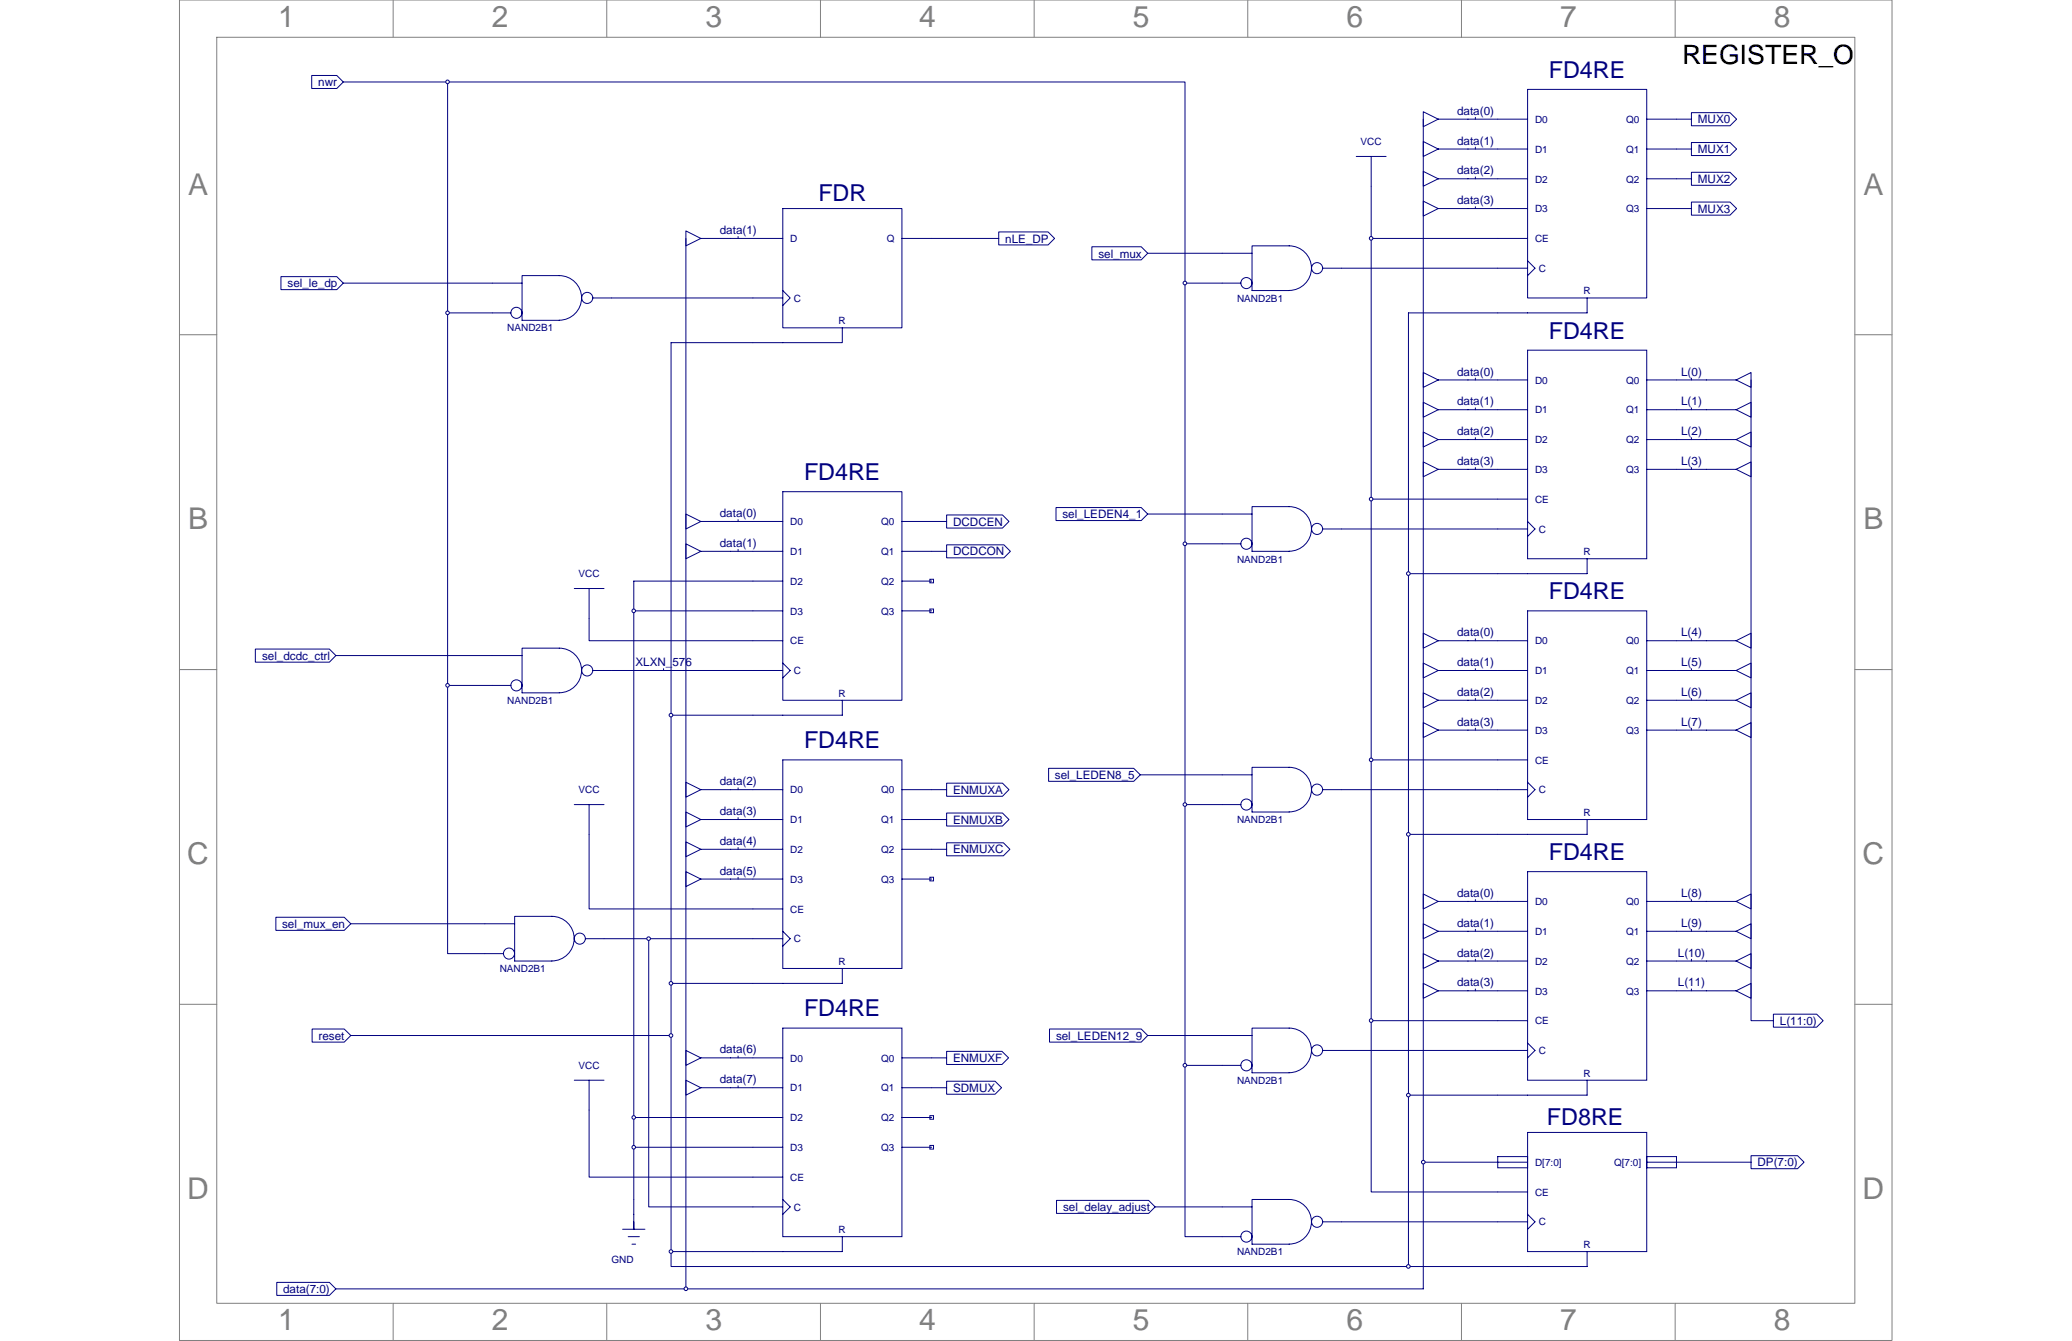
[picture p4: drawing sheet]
<svg xmlns="http://www.w3.org/2000/svg" width="432mm" height="279mm" viewBox="0 0 432 279" stroke-linecap="round" stroke-linejoin="round" font-family="sans-serif">
<g fill="none" stroke="#808080" stroke-width=".21">
<path d="M37.4 0h356.9v279.3h-356.9zM45.2 7.8h341.3v263.7h-341.3zM81.9 0v7.8M126.4 0v7.8M171 0v7.8M215.5 0v7.8M260 0v7.8M304.6 0v7.8M349.1 0v7.8M37.4 69.7h7.8M386.5 69.7h7.8M37.4 139.5h7.8"/>
<path d="M386.5 139.5h7.8M37.4 209.3h7.8M386.5 209.3h7.8M81.9 271.5v7.8M126.4 271.5v7.8M171 271.5v7.8M215.5 271.5v7.8M260 271.5v7.8M304.6 271.5v7.8M349.1 271.5v7.8"/>
</g>
<g fill="none" stroke="#000080" stroke-width=".21">
<path d="M65 15.7h5.2l1.3 1.4-1.3 1.3h-5.2zM296.6 23.3l3.1 1.5-3.1 1.6zM296.6 29.5l3.1 1.6-3.1 1.5zM296.6 35.7l3.1 1.6-3.1 1.5zM299.7 24.8h12.4M299.7 37.3h12.4M299.7 31.1h12.4M307.5 24.4v.4M307.5 30.6v.5M307.5 36.9v.4M349.4 24.8h3.1M349.4 37.3h3.1"/>
<path d="M349.4 31.1h3.1M239.2 52.8h15.5M296.6 41.9l3.1 1.6-3.1 1.5zM299.7 43.5h12.4M307.5 43.1v.4M349.4 43.5h3.1M296.6 77.6l3.1 1.6-3.1 1.5zM299.7 79.2h18.6M307.5 78.8v.4M318.3 73h24.9v43.4h-24.9zM343.2 79.2h18.6M352.5 78.8v.4"/>
<path d="M361.8 79.2l3.1-1.6v3.1zM364.9 79.2v133.5h4.7M296.6 83.8l3.1 1.6-3.1 1.5zM296.6 90l3.1 1.6-3.1 1.5zM296.6 96.2l3.1 1.6-3.1 1.5zM299.7 85.4h18.6M299.7 91.6h18.6M299.7 97.8h18.6M307.5 85v.4M307.5 91.2v.4M307.5 97.4v.4M343.2 85.4h18.6"/>
<path d="M343.2 91.6h18.6M343.2 97.8h18.6M352.5 85v.4M352.5 91.2v.4M352.5 97.4v.4M361.8 85.4l3.1-1.6v3.1zM361.8 91.6l3.1-1.6v3.1zM361.8 97.8l3.1-1.6v3.1zM142.9 107.1l3.1 1.5-3.1 1.6zM142.9 113.3l3.1 1.6-3.1 1.5zM146 108.6h6.3M146 114.9h17.1"/>
<path d="M153.8 114.5v.4M156.9 108.6h6.2M163.1 102.4h24.9v43.5h-24.9zM188 108.6h9.3M188 114.9h9.3M197.3 107.3h11.6l1.4 1.3-1.4 1.4h-11.6zM197.3 113.5h11.9l1.4 1.4-1.4 1.3h-11.9zM239.2 107.1h15.5M312.1 110.2h6.2M312.1 104h6.2M318.3 108.6l1.6 1.6-1.6 1.6M330.8 116.4v3.1h-18.7"/>
<path d="M70 136.6h32.6M132.1 127.3h31M156.9 139.7h6.2M156.9 133.5h6.2M163.1 121.1h-31v111.7h31M163.1 138.2l1.6 1.5-1.6 1.5M188 121.1h6.2M188 127.3h6.2M193.8 120.7h.7v.7h-.7zM193.8 126.9h.7v.8h-.7zM296.6 131.9l3.1 1.6-3.1 1.5zM296.6 138.2l3.1 1.5-3.1 1.5z"/>
<path d="M299.7 139.7h18.6M299.7 133.5h18.6M307.5 133.1v.4M307.5 139.3v.4M318.3 127.3h24.9v43.5h-24.9zM343.2 139.7h18.6M343.2 133.5h18.6M352.5 133.1v.4M352.5 139.3v.4M361.8 133.5l3.1-1.6v3.1zM361.8 139.7l3.1-1.5v3zM163.1 158.3h24.9v43.5h-24.9z"/>
<path d="M175.5 145.9v3.1h-18.6M296.6 144.4l3.1 1.5-3.1 1.6zM296.6 150.6l3.1 1.5-3.1 1.6zM299.7 145.9h18.6M299.7 152.1h18.6M307.5 145.5v.4M307.5 151.7v.4M312.1 158.3h6.2M343.2 145.9h18.6M343.2 152.1h18.6M352.5 145.5v.4M352.5 151.7v.4"/>
<path d="M361.8 145.9l3.1-1.5v3.1zM361.8 152.1l3.1-1.5v3.1zM142.9 163l3.1 1.5-3.1 1.6zM142.9 169.2l3.1 1.6-3.1 1.5zM142.9 175.4l3.1 1.6-3.1 1.5zM146 164.5h17.1M146 170.8h17.1M146 177h17.1M153.8 164.1v.4M153.8 170.3v.5M153.8 176.6v.4M188 164.5h9.3"/>
<path d="M188 170.8h9.3M188 177h9.3M197.3 163.2h11.6l1.4 1.3-1.4 1.4h-11.6zM197.3 169.4h11.6l1.4 1.4-1.4 1.3h-11.6zM197.3 175.6h11.8l1.4 1.4-1.4 1.3h-11.8zM237.6 161.4h17.1M312.1 164.5h6.2M318.3 163l1.6 1.5-1.6 1.6M330.8 170.8v3h-18.7M73.1 192.5h27.9M142.9 181.6l3.1 1.6-3.1 1.5zM146 183.2h17.1"/>
<path d="M153.8 182.8v.4M156.9 195.6h6.2M156.9 189.4h6.2M163.1 194l1.6 1.6-1.6 1.5M188 183.2h6.2M193.8 182.8h.7v.7h-.7zM296.6 186.3l3.1 1.5-3.1 1.6zM296.6 192.5l3.1 1.5-3.1 1.6zM296.6 198.7l3.1 1.5-3.1 1.6zM299.7 187.8h18.6M299.7 194h18.6M307.5 187.4v.4"/>
<path d="M307.5 193.6v.4M307.5 199.9v.3M318.3 181.6h24.9v43.5h-24.9zM343.2 187.8h18.6M343.2 194h18.6M352.5 187.4v.4M352.5 193.6v.4M352.5 199.9v.3M361.8 187.8l3.1-1.5v3.1zM361.8 194l3.1-1.5v3.1zM142.9 218.9l3.1 1.5-3.1 1.6zM163.1 214.2h24.9v43.5h-24.9z"/>
<path d="M175.5 201.8v3.1h-18.6M197.3 219.1h11.5l1.4 1.3-1.4 1.4h-11.5zM239.2 215.8h15.5M296.6 204.9l3.1 1.5-3.1 1.6zM299.7 200.2h18.6M299.7 206.4h18.6M307.5 206.1v.3M312.1 218.9h6.2M312.1 212.7h6.2M318.3 217.3l1.6 1.6-1.6 1.5M343.2 200.2h18.6M343.2 206.4h18.6"/>
<path d="M352.5 206.1v.3M361.8 200.2l3.1-1.5v3.1zM361.8 206.4l3.1-1.5v3.1zM369.6 211.3h9l1.3 1.4-1.3 1.3h-9zM132.1 232.8v6.2h31M132.1 239v10.9M142.9 225.1l3.1 1.5-3.1 1.6zM146 220.4h17.1M146 226.6h17.1M153.8 220v.4M153.8 226.2v.4M188 220.4h9.3"/>
<path d="M188 226.6h9.3M188 232.8h6.2M188 239h6.2M193.8 232.5h.7v.7h-.7zM193.8 238.7h.7v.7h-.7zM197.3 225.3h10.1l1.3 1.3-1.3 1.4h-10.1zM318.3 235.9h24.9v24.9h-24.9zM330.8 225.1v3.1h-18.7M156.9 251.5h6.2M156.9 245.3h6.2M163.1 249.9l1.6 1.6-1.6 1.5M175.5 257.7v3.1h-18.6"/>
<path d="M240.7 251.5h14M312.1 241h6.2v2.3h-6.2zM312.1 254.6h6.2M312.1 248.3h6.2M312.1 242.1h6.2M318.3 253l1.6 1.6-1.6 1.5M343.2 241h6.2v2.3h-6.2zM343.2 242.1h21.7M57.7 267.2h10.9l1.4 1.3-1.4 1.4h-10.9zM330.8 260.8v3.1h-18.7"/>
</g>
<g fill="#fff" stroke="#000080" stroke-width=".21">
<circle cx="132.1" cy="127.3" r=".38"/>
<circle cx="132.1" cy="232.8" r=".38"/>
<circle cx="132.1" cy="239" r=".38"/>
</g>
<path d="M296.6 24.8v217.3h15.5M142.9 49.7v218.8M129.8 256.1h4.6M130.9 257.7h2.3M131.7 259.2h.8M132.1 249.9v6.2M296.6 242.1v26.4h-226.6M364.9 240.8h9.7l1.4 1.3-1.4 1.4h-9.7z" fill="none" stroke="#000080" stroke-width=".21"/>
<g fill="#fff" stroke="#000080" stroke-width=".21">
<circle cx="142.9" cy="268.5" r=".38"/>
<circle cx="296.6" cy="242.1" r=".38"/>
</g>
<g fill="none" stroke="#000080" stroke-width=".21">
<path d="M318.3 18.6h24.9v43.5h-24.9zM312.1 24.8h6.2M312.1 31.1h6.2M312.1 37.3h6.2M343.2 24.8h6.2M343.2 31.1h6.2M343.2 37.3h6.2M352.5 35.9h8l1.4 1.4-1.4 1.3h-8zM352.5 29.7h8l1.4 1.4-1.4 1.3h-8zM352.5 23.5h8l1.4 1.3-1.4 1.4h-8zM312.1 43.5h6.2M312.1 55.9h6.2"/>
<path d="M312.1 49.7h6.2M318.3 54.3l1.6 1.6-1.6 1.5M343.2 43.5h6.2M352.5 42.1h8l1.4 1.4-1.4 1.3h-8zM330.8 62.1v3.1h-18.7M53.2 135.2h15.4l1.4 1.4-1.4 1.4h-15.4zM102.6 136.6h6.2M122.8 128.8v4.7h34.1M123.5 139.7h3.9M102.6 142.8h3.9M116.5 144.3a4.6 4.6 0 0 0 4.7-4.6 4.6 4.6 0 0 0-4.6-4.7h-7.8v9.4h7.8M125.9 195.6h31"/>
<path d="M135.2 195.6v55.9h21.7"/>
<circle cx="122.4" cy="139.7" r="1.15"/>
<circle cx="107.6" cy="142.8" r="1.15"/>
</g>
<circle cx="135.2" cy="195.6" r=".38" fill="#fff" stroke="#000080" stroke-width=".21"/>
<g fill="none" stroke="#000080" stroke-width=".21">
<path d="M156.9 71.4h-17.1v77.6h17.1M312.1 65.2h-18.6v54.3h18.6M293.5 119.5v54.3h18.6M119.7 122.6h6.2M122.8 122.6v6.2M139.8 149v55.9h17.1M119.7 167.6h6.2M122.8 167.6v21.8h34.1M293.5 173.8v54.4h18.6M57.5 191.1h14.2l1.4 1.4-1.4 1.3h-14.2zM101 198.7h3.9M101 192.5h6.3"/>
<path d="M115 190.9a4.6 4.6 0 0 1 4.7 4.7 4.6 4.6 0 0 1-4.7 4.6M115 190.9h-7.7v9.3h7.7M122 195.6h3.9M73.1 215.8l-1.4-1.4h-6.7v2.7h6.7l1.4-1.3h66.7v45h17.1M139.8 204.9v10.9M293.5 228.2v35.7M139.8 260.8v3.1h172.3"/>
<circle cx="106.1" cy="198.7" r="1.15"/>
<circle cx="120.8" cy="195.6" r="1.15"/>
</g>
<g fill="#fff" stroke="#000080" stroke-width=".21">
<circle cx="139.8" cy="149" r=".38"/>
<circle cx="139.8" cy="204.9" r=".38"/>
<circle cx="139.8" cy="215.7" r=".38"/>
<circle cx="139.8" cy="260.8" r=".38"/>
<circle cx="293.5" cy="119.5" r=".38"/>
<circle cx="293.5" cy="173.8" r=".38"/>
<circle cx="293.5" cy="228.2" r=".38"/>
<circle cx="293.5" cy="263.9" r=".38"/>
</g>
<g fill="none" stroke="#000080" stroke-width=".21">
<path d="M282.6 32.6h6.3M285.8 32.6v17.1h26.3M227.5 51.4h10.3l1.4 1.4-1.4 1.3h-10.3zM254.7 59h3.9M254.7 52.8h6.2M268.6 51.2a4.6 4.6 0 0 1 4.7 4.7 4.6 4.6 0 0 1-4.7 4.6M268.7 51.2h-7.8v9.3h7.8M275.7 55.9h36.4M285.8 49.7v54.3h26.3M285.8 104v54.3h26.3M285.8 158.3v90h26.3M285.8 212.7h26.3"/>
<path d="M119.7 225.1h6.2M122.8 225.1v20.2h34.1"/>
<circle cx="259.7" cy="59" r="1.15"/>
<circle cx="274.5" cy="55.9" r="1.15"/>
</g>
<g fill="#fff" stroke="#000080" stroke-width=".21">
<circle cx="285.7" cy="49.7" r=".38"/>
<circle cx="285.7" cy="104" r=".38"/>
<circle cx="285.7" cy="158.3" r=".38"/>
<circle cx="285.7" cy="212.6" r=".38"/>
</g>
<g fill="none" stroke="#000080" stroke-width=".21">
<path d="M71.5 17.1h175.5v41.9h7.7M93.3 17.1v125.7h9.3M247 59v54.3h11.6M93.3 65.2h9.3M220.1 105.7h17.7l1.4 1.4-1.4 1.4h-17.7zM247 113.3v54.3h11.6M254.7 107.1h6.2M268.6 105.6a4.6 4.6 0 0 1 4.7 4.6 4.6 4.6 0 0 1-4.7 4.7M268.7 105.6h-7.8v9.3h7.8M275.7 110.2h36.4M93.3 142.8v55.9h7.7M268.6 159.9a4.6 4.6 0 0 1 4.7 4.6 4.6 4.6 0 0 1-4.7 4.7"/>
<path d="M268.7 159.9h-7.8v9.3h7.8M218.5 160.1h17.8l1.3 1.3-1.3 1.4h-17.8zM247 167.6v90.1h7.7M254.7 161.4h6.2M275.7 164.5h36.4M254.7 215.8h6.2M268.6 214.2a4.6 4.6 0 0 1 4.7 4.7 4.6 4.6 0 0 1-4.7 4.6M268.7 214.2h-7.8v9.3h7.8M275.7 218.9h3.8M247 222h11.6M220.2 250.1h19.2l1.3 1.4-1.3 1.3h-19.2z"/>
<circle cx="259.7" cy="113.3" r="1.15"/>
<circle cx="274.5" cy="110.2" r="1.15"/>
<circle cx="259.7" cy="167.6" r="1.15"/>
<circle cx="274.5" cy="164.5" r="1.15"/>
<circle cx="274.5" cy="218.9" r="1.15"/>
<circle cx="259.7" cy="222" r="1.15"/>
</g>
<g fill="#fff" stroke="#000080" stroke-width=".21">
<circle cx="93.3" cy="17.1" r=".38"/>
<circle cx="93.3" cy="65.2" r=".38"/>
<circle cx="93.3" cy="142.8" r=".38"/>
<circle cx="246.9" cy="59" r=".38"/>
<circle cx="246.9" cy="113.3" r=".38"/>
<circle cx="246.9" cy="167.6" r=".38"/>
<circle cx="246.9" cy="222" r=".38"/>
</g>
<g fill="none" stroke="#000080" stroke-width=".21">
<path d="M58.5 57.6h11.7l1.3 1.4-1.3 1.3h-11.7zM71.5 59h37.3M108.8 57.4h7.8a4.6 4.6 0 0 1 4.6 4.7 4.6 4.6 0 0 1-4.7 4.6h-7.7zM142.9 48.1l3.1 1.6-3.1 1.5zM146 49.7h17.1M153.8 49.3v.4M163.1 43.5h24.9v24.8h-24.9zM188 49.7h20.1M208.1 48.3h10.3l1.4 1.4-1.4 1.3h-10.3zM102.6 65.2h3.9M123.5 62.1h39.6M163.1 60.5l1.6 1.6-1.6 1.5"/>
<path d="M175.5 68.3v3.1h-18.6M152.3 108.6h4.6M153.8 108.3v.3M127.4 139.7h29.5M138.3 139.3v.4M218.7 214.4h19.1l1.4 1.4-1.4 1.3h-19.1zM279.5 218.9h32.6M254.7 257.7h3.9M254.7 251.5h6.2M268.6 249.9a4.6 4.6 0 0 1 4.7 4.7 4.6 4.6 0 0 1-4.7 4.6M268.7 249.9h-7.8v9.3h7.8M275.7 254.6h36.4"/>
<circle cx="107.6" cy="65.2" r="1.15"/>
<circle cx="122.4" cy="62.1" r="1.15"/>
<circle cx="259.7" cy="257.6" r="1.15"/>
<circle cx="274.5" cy="254.6" r="1.15"/>
</g>
<g font-size="6.3" fill="#808080">
<text x="58" y="5.7">1</text>
<text x="102.5" y="5.7">2</text>
<text x="147" y="5.7">3</text>
<text x="191.6" y="5.7">4</text>
<text x="236.1" y="5.7">5</text>
<text x="280.6" y="5.7">6</text>
<text x="325.1" y="5.7">7</text>
<text x="369.7" y="5.7">8</text>
<text x="39.2" y="40.6">A</text>
<text x="388.3" y="40.6">A</text>
<text x="39.2" y="110.3">B</text>
<text x="388.3" y="110.3">B</text>
<text x="39" y="180.1">C</text>
<text x="388.2" y="180.1">C</text>
<text x="39" y="249.8">D</text>
<text x="388.2" y="249.8">D</text>
<text x="58" y="277.2">1</text>
<text x="102.5" y="277.2">2</text>
<text x="147" y="277.2">3</text>
<text x="191.6" y="277.2">4</text>
<text x="236.1" y="277.2">5</text>
<text x="280.6" y="277.2">6</text>
<text x="325.1" y="277.2">7</text>
<text x="369.7" y="277.2">8</text>
</g>
<text font-size="5.6" x="350.5" y="13.4">REGISTER_O</text>
<g font-size="4.9" fill="#000080">
<text x="322.8" y="16.2">FD4RE</text>
<text x="170.5" y="41.8">FDR</text>
<text x="322.8" y="70.5">FD4RE</text>
<text x="167.6" y="100">FD4RE</text>
<text x="322.8" y="124.9">FD4RE</text>
<text x="167.6" y="155.9">FD4RE</text>
<text x="322.8" y="179.2">FD4RE</text>
<text x="167.6" y="211.8">FD4RE</text>
<text x="322.4" y="234.3">FD8RE</text>
</g>
<g font-size="2.4" fill="#000080">
<text x="66.3" y="17.9">nwr</text>
<text x="303.7" y="23.9">data(0)</text>
<text x="353.8" y="25.7">MUX0</text>
<text x="303.7" y="30.1">data(1)</text>
<text x="353.8" y="31.9">MUX1</text>
<text x="303.7" y="36.3">data(2)</text>
<text x="353.8" y="38.1">MUX2</text>
<text x="303.7" y="42.5">data(3)</text>
<text x="353.8" y="44.3">MUX3</text>
<text x="150" y="48.7">data(1)</text>
<text x="209.5" y="50.5">nLE_DP</text>
<text x="228.9" y="53.7">sel_mux</text>
<text x="59.9" y="59.9">sel_le_dp</text>
<text x="303.7" y="78.3">data(0)</text>
<text x="350.4" y="78.3">L(0)</text>
<text x="303.7" y="84.5">data(1)</text>
<text x="350.4" y="84.5">L(1)</text>
<text x="303.7" y="90.7">data(2)</text>
<text x="350.4" y="90.7">L(2)</text>
<text x="303.7" y="96.9">data(3)</text>
<text x="350.4" y="96.9">L(3)</text>
<text x="150" y="107.7">data(0)</text>
<text x="221.4" y="108">sel_LEDEN4_1</text>
<text x="150" y="113.9">data(1)</text>
<text x="198.6" y="109.5">DCDCEN</text>
<text x="198.6" y="115.7">DCDCON</text>
<text x="54.6" y="137.5">sel_dcdc_ctrl</text>
<text x="303.7" y="132.6">data(0)</text>
<text x="350.4" y="132.6">L(4)</text>
<text x="132.4" y="138.8">XLXN_576</text>
<text x="303.7" y="138.8">data(1)</text>
<text x="350.4" y="138.8">L(5)</text>
<text x="303.7" y="145">data(2)</text>
<text x="350.4" y="145">L(6)</text>
<text x="303.7" y="151.2">data(3)</text>
<text x="350.4" y="151.2">L(7)</text>
<text x="150" y="163.6">data(2)</text>
<text x="198.6" y="165.4">ENMUXA</text>
<text x="219.8" y="162.3">sel_LEDEN8_5</text>
<text x="150" y="169.8">data(3)</text>
<text x="198.6" y="171.6">ENMUXB</text>
<text x="150" y="176">data(4)</text>
<text x="198.6" y="177.8">ENMUXC</text>
<text x="150" y="182.2">data(5)</text>
<text x="303.7" y="186.9">data(0)</text>
<text x="350.4" y="186.9">L(8)</text>
<text x="58.8" y="193.4">sel_mux_en</text>
<text x="303.7" y="193.1">data(1)</text>
<text x="350.4" y="193.1">L(9)</text>
<text x="303.7" y="199.3">data(2)</text>
<text x="349.7" y="199.3">L(10)</text>
<text x="303.7" y="205.5">data(3)</text>
<text x="349.7" y="205.5">L(11)</text>
<text x="370.9" y="213.5">L(11:0)</text>
<text x="66.4" y="216.6">reset</text>
<text x="150" y="219.5">data(6)</text>
<text x="198.6" y="221.3">ENMUXF</text>
<text x="220.1" y="216.6">sel_LEDEN12_9</text>
<text x="150" y="225.7">data(7)</text>
<text x="198.6" y="227.5">SDMUX</text>
<text x="366.3" y="243">DP(7:0)</text>
<text x="221.5" y="252.3">sel_delay_adjust</text>
<text x="59" y="269.4">data(7:0)</text>
</g>
<g font-size="2.1" fill="#000080">
<text x="319.9" y="25.6">D0</text>
<text x="338.9" y="25.6">Q0</text>
<text x="283.5" y="30.3">VCC</text>
<text x="319.9" y="31.8">D1</text>
<text x="338.9" y="31.8">Q1</text>
<text x="319.9" y="38">D2</text>
<text x="338.9" y="38">Q2</text>
<text x="319.9" y="44.2">D3</text>
<text x="338.9" y="44.2">Q3</text>
<text x="164.7" y="50.4">D</text>
<text x="184.8" y="50.4">Q</text>
<text x="319.9" y="50.4">CE</text>
<text x="320.7" y="56.7">C</text>
<text x="165.5" y="62.9">C</text>
<text x="257.8" y="62.9">NAND2B1</text>
<text x="330" y="61.3">R</text>
<text x="105.7" y="69.1">NAND2B1</text>
<text x="174.8" y="67.5">R</text>
<text x="319.9" y="79.9">D0</text>
<text x="338.9" y="79.9">Q0</text>
<text x="319.9" y="86.1">D1</text>
<text x="338.9" y="86.1">Q1</text>
<text x="319.9" y="92.4">D2</text>
<text x="338.9" y="92.4">Q2</text>
<text x="319.9" y="98.6">D3</text>
<text x="338.9" y="98.6">Q3</text>
<text x="319.9" y="104.8">CE</text>
<text x="164.7" y="109.4">D0</text>
<text x="183.6" y="109.4">Q0</text>
<text x="320.7" y="111">C</text>
<text x="164.7" y="115.6">D1</text>
<text x="183.6" y="115.6">Q1</text>
<text x="257.8" y="117.2">NAND2B1</text>
<text x="330" y="115.6">R</text>
<text x="120.6" y="120.3">VCC</text>
<text x="164.7" y="121.9">D2</text>
<text x="183.6" y="121.9">Q2</text>
<text x="164.7" y="128.1">D3</text>
<text x="183.6" y="128.1">Q3</text>
<text x="164.7" y="134.3">CE</text>
<text x="319.9" y="134.3">D0</text>
<text x="338.9" y="134.3">Q0</text>
<text x="165.5" y="140.5">C</text>
<text x="319.9" y="140.5">D1</text>
<text x="338.9" y="140.5">Q1</text>
<text x="105.7" y="146.7">NAND2B1</text>
<text x="174.8" y="145.1">R</text>
<text x="319.9" y="146.7">D2</text>
<text x="338.9" y="146.7">Q2</text>
<text x="319.9" y="152.9">D3</text>
<text x="338.9" y="152.9">Q3</text>
<text x="319.9" y="159.1">CE</text>
<text x="120.6" y="165.3">VCC</text>
<text x="164.7" y="165.3">D0</text>
<text x="183.6" y="165.3">Q0</text>
<text x="320.7" y="165.3">C</text>
<text x="164.7" y="171.5">D1</text>
<text x="183.6" y="171.5">Q1</text>
<text x="257.8" y="171.5">NAND2B1</text>
<text x="330" y="170">R</text>
<text x="164.7" y="177.7">D2</text>
<text x="183.6" y="177.7">Q2</text>
<text x="164.7" y="183.9">D3</text>
<text x="183.6" y="183.9">Q3</text>
<text x="164.7" y="190.1">CE</text>
<text x="319.9" y="188.6">D0</text>
<text x="338.9" y="188.6">Q0</text>
<text x="165.5" y="196.4">C</text>
<text x="319.9" y="194.8">D1</text>
<text x="338.9" y="194.8">Q1</text>
<text x="104.1" y="202.6">NAND2B1</text>
<text x="174.8" y="201">R</text>
<text x="319.9" y="201">D2</text>
<text x="338.9" y="201">Q2</text>
<text x="319.9" y="207.2">D3</text>
<text x="338.9" y="207.2">Q3</text>
<text x="319.9" y="213.4">CE</text>
<text x="164.7" y="221.2">D0</text>
<text x="183.6" y="221.2">Q0</text>
<text x="320.7" y="219.6">C</text>
<text x="120.6" y="222.7">VCC</text>
<text x="164.7" y="227.4">D1</text>
<text x="183.6" y="227.4">Q1</text>
<text x="257.8" y="225.8">NAND2B1</text>
<text x="330" y="224.3">R</text>
<text x="164.7" y="233.6">D2</text>
<text x="183.6" y="233.6">Q2</text>
<text x="164.7" y="239.8">D3</text>
<text x="183.6" y="239.8">Q3</text>
<text x="319.9" y="242.9">D[7:0]</text>
<text x="336.4" y="242.9">Q[7:0]</text>
<text x="164.7" y="246">CE</text>
<text x="319.9" y="249.1">CE</text>
<text x="165.5" y="252.2">C</text>
<text x="174.8" y="256.9">R</text>
<text x="320.7" y="255.3">C</text>
<text x="127.4" y="263.1">GND</text>
<text x="257.8" y="261.6">NAND2B1</text>
<text x="330" y="260">R</text>
</g>
</svg>
